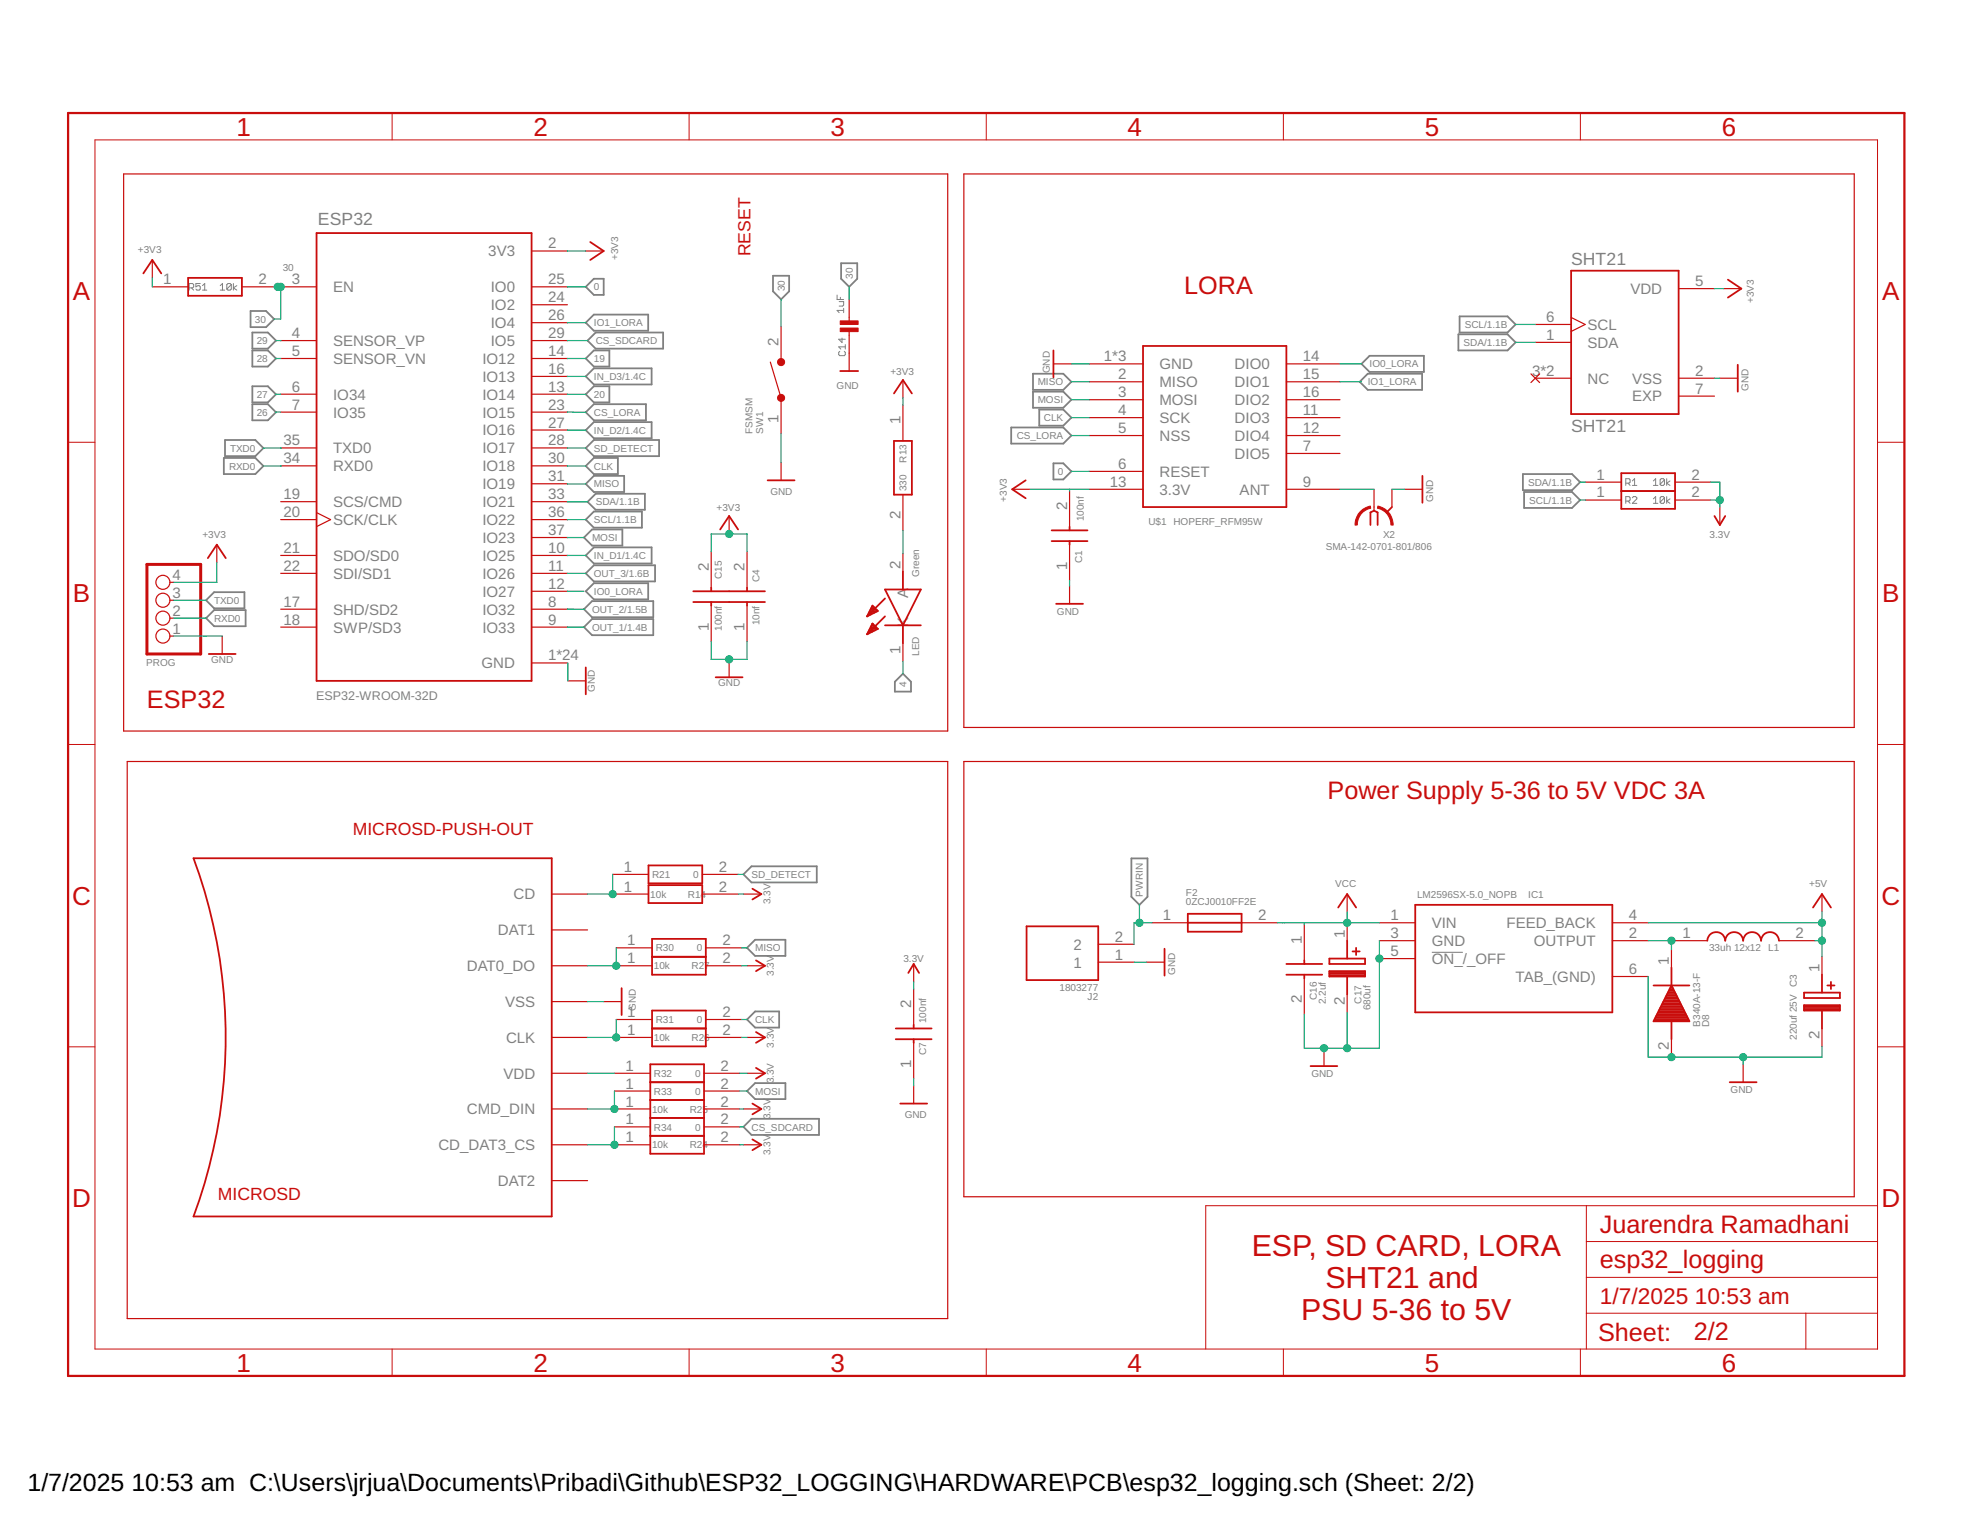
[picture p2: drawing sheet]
<svg xmlns="http://www.w3.org/2000/svg" width="279mm" height="216mm" viewBox="0 0 279 216" stroke-linecap="round" stroke-linejoin="round" font-family="sans-serif">
<g fill="none" stroke="#808080" stroke-width=".14">
<path d="M26.8 40.8h.5l.2-.1v-.4l-.2-.1h-.5v.9M27.1 40.8l.4 .3M28.4 40.2h-.6v.5l.3-.2h.1l.2 .2v.3l-.2 .1h-.3l-.1-.1M28.7 41.1h.6M28.7 40.5l.3-.3v.9M31.2 40.5l.3-.3v.9M31.2 41.1h.7M32.8 40.3v.7l-.2 .1h-.3l-.1-.1M32.8 40.3l-.2-.1h-.3l-.1 .1v.7M32.8 40.3l-.6 .7M33.1 40.2v.9M33.6 40.5l-.5 .3 .5 .3"/>
<path d="M118.7 41.8v.7h.9M119 42.8h.6v.4l-.2 .2h-.4M119 49.8l-.1 .2v.3l.1 .1h.7l.1-.1v-.3l-.1-.2M119.1 42.1v.4M119.4 47.9v.7l-.5-.5h.9M119.6 44h-.9l.3 .3M119.6 43.7v.6M119.8 48.9v.6M119.8 49.2h-.9l.3 .3M230.5 68.5h.4l.2-.2v-.3l-.2-.1h-.4v.9M230.5 71h.4l.2-.1v-.3l-.2-.2h-.4v1M230.8 68.5l.3 .3"/>
<path d="M230.8 71l.3 .4M231.4 68.8h.6M231.4 70.6l.1-.2h.4l.1 .2v.1l-.6 .7h.6M231.4 68.2l.3-.3v.9M234.4 68.2l.3-.3v.9M234.4 70.7l.3-.3v1M234.4 68.8h.6M234.4 71.4h.6M235.9 68v.6l-.1 .2h-.3l-.2-.2M235.9 68l-.1-.1h-.3l-.2 .1v.6M235.9 70.6l-.1-.2h-.3l-.2 .2v.6M235.9 70.6v.6l-.1 .2h-.3l-.2-.2"/>
<path d="M235.9 68l-.6 .6M235.9 70.6l-.6 .6M236.3 67.9v.9M236.3 70.4v1M236.7 68.2l-.4 .3 .4 .3M236.7 70.7l-.4 .3 .4 .4"/>
</g>
<path d="M203 135h4.4" fill="none" stroke="#808080" stroke-width=".15"/>
<g fill="none" stroke="#808080" stroke-width=".25">
<path d="M109.6 39.1h2.3v2.2l-1.2 1.1-1.1-1.1zM119.2 37.3h2.3v2.2l-1.1 1.2-1.2-1.2zM35.5 44.1h2.2l1.2 1.1-1.2 1.2h-2.2zM35.8 47.1h2.2l1.1 1.2-1.1 1.1h-2.2zM35.8 49.7h2.2l1.1 1.1-1.1 1.2h-2.2zM35.8 54.8h2.2l1.1 1.1-1.1 1.1h-2.2zM35.8 57.3h2.2l1.1 1.1-1.1 1.2h-2.2zM83 40.7l1.2-1.2h1.4v2.3h-1.4zM83 53.4l1.2-1.2h8.2v2.3h-8.2zM83 50.8l1.2-1.1h2.2v2.3h-2.2zM83 55.9l1.2-1.1h2.2v2.2h-2.2zM83 58.4l1.2-1.1h7.4v2.3h-7.4z"/>
<path d="M83 45.7l1.2-1.1h7.7v2.3h-7.7zM83.3 48.3l1.1-1.2h9.6v2.3h-9.6zM146.4 53h4.3l1.2 1.1-1.2 1.2h-4.3zM146.4 55.5h4.3l1.2 1.2-1.2 1.1h-4.3zM147.3 58.1h3.4l1.2 1.1-1.2 1.1h-3.4zM192.7 54.1l1.2-1.1h7.7v2.3h-7.7zM193 51.6l1.1-1.2h7.7v2.3h-7.7zM206.7 47.4h7l1.1 1.1-1.1 1.2h-7zM206.9 44.9h6.8l1.1 1.1-1.1 1.1h-6.8zM31.7 64.9h4.5l1.1 1.2-1.1 1.1h-4.5zM31.9 62.4h4.3l1.1 1.1-1.1 1.2h-4.3zM83 61l1.2-1.2h8.2v2.3h-8.2z"/>
<path d="M83 66.1l1.2-1.2h3.4v2.3h-3.4zM83 63.5l1.2-1.1h9.2v2.3h-9.2zM83 68.6l1.2-1.1h4.3v2.2h-4.3zM83.3 71.1l1.1-1.1h7v2.3h-7zM83.9 75.1h4.3v2.2h-4.3l-1.1-1.1zM84.2 77.6h8.2v2.3h-8.2l-1.2-1.2zM84.2 72.5h6.8v2.3h-6.8l-1.2-1.1zM143.3 60.6h7.4l1.2 1.1-1.2 1.2h-7.4zM149.3 65.7h1.4l1.2 1.1-1.2 1.2h-1.4zM215.9 67.2h6.9l1.2 1.1-1.2 1.2h-6.9zM216 69.7h6.8l1.2 1.2-1.2 1.1h-6.8zM30.4 86.5h4.4v2.3h-4.4l-1.2-1.2z"/>
<path d="M30.4 83.9h4.2v2.3h-4.2l-1.2-1.1zM83.9 85.2h8.7v2.3h-8.7l-1.1-1.1zM83.9 87.8h8.7v2.2h-8.7l-1.1-1.1zM84.2 80.1h8.7v2.3h-8.7l-1.2-1.1zM84.2 82.7h7.7v2.3h-7.7l-1.2-1.2zM128 95.5l1.1 1.1v1.4h-2.2v-1.4zM105.4 124l1.1-1.2h9.3v2.3h-9.3zM105.9 134.4l1.1-1.2h4.3v2.3h-4.3zM160.4 121.7h2.3v5.4l-1.2 1.2-1.1-1.2zM105.4 159.7l1.1-1.1h9.6v2.3h-9.6zM105.9 154.7l1.1-1.2h4.3v2.3h-4.3zM105.9 144.5l1.1-1.1h3.4v2.3h-3.4z"/>
</g>
<g fill="none" stroke="#c90d0c" stroke-width=".17">
<path d="M17.5 24.7h116.8v78.9h-116.8zM21.6 36.9v2.5M75.4 35.6h5M83 35.6h2.6M136.6 24.7h126.2v78.4h-126.2zM21.6 40.7h5.1M34.3 40.7h5.1M39.8 40.7h5.1M39.8 48.3h5.1M39.8 50.8h5.1M39.8 55.9h5.1M39.8 58.4h5.1"/>
<path d="M75.4 40.7h5M75.4 48.3h5M75.4 50.8h5M75.4 55.9h5M75.4 58.4h5M75.4 53.4h5M75.4 43.2h5M75.4 45.7h5M109.2 51.3l1.5 5.1v5.1M110.7 46.2v5.1M120.4 42.4v3.3M120.4 46.8v5.8"/>
<path d="M128 53.9v2.5M128 57.4v5.1M149.3 51.6h2.6M154.4 51.6h7.6M154.4 54.1h7.6M154.4 56.7h7.6M154.4 59.2h7.6M182.4 51.6h7.5M182.4 54.1h7.5M182.4 56.7h7.5M182.4 59.2h7.5M217 53l1.2 1.2"/>
<path d="M217.6 48.5h5.1M217.6 53.6h5.1M217.6 46h5.1M218.2 53l-1.2 1.2M222.7 45l2 1-2 1M238 53.6h5M238 40.9h5M238 56.2h5M243.8 53.6h2.5M244.3 40.9h2.5M30.7 77.2v2.6M39.8 78.7h5.1"/>
<path d="M39.8 63.5h5.1M39.8 66h5.1M39.8 71.1h5.1M39.8 73.7h5.1M44.9 72.7l2 1-2 1M75.4 78.7h5M75.4 61h5M75.4 63.5h5M75.4 66h5M75.4 68.6h5M75.4 71.1h5M75.4 73.7h5"/>
<path d="M75.4 76.2h5M100.8 78.2v5.1M103.4 73.2v2.5M105.9 78.2v5.1M110.7 65.6v2.5M128 70.1v5.1M128 78.5v2.5M143.5 69.4h2.5M151.6 69.6v5.1M151.6 77.2v5.1M154.4 61.7h7.6M154.4 66.8h7.6"/>
<path d="M154.4 69.4h7.6M182.4 61.7h7.5M182.4 64.3h7.5M182.4 69.4h7.5M194.8 69.4v3M197.3 69.4v2.5M199.1 69.4h2.5M224.7 68.3h5.1M224.7 70.9h5.1M237.4 68.3h5.1M237.4 70.9h5.1M243.8 71.9v2.5"/>
<path d="M24.1 90.2h.5M24.1 87.6h.5M24.1 85.1h.5M24.1 82.5h.5M31.5 90.2v2.5M39.8 88.9h5.1M39.8 86.4h5.1M39.8 81.3h5.1M75.4 94h5M75.4 88.9h5M75.4 86.4h5M75.4 81.3h5"/>
<path d="M75.4 83.8h5M80.5 96.5h2.5M100.8 85.9v5M103.4 93.5v2.5M105.9 85.9v5M128 91.2v2.5M151.6 83.1v2.5M18 107.9h116.3v79h-116.3zM136.6 107.9h126.2v61.8h-126.2zM78.2 136.9h5.1M78.2 131.8h5.1M78.2 126.7h5.1"/>
<path d="M86.8 126.7h5.1M86.8 124h5.1M87.4 136.9h5M87.4 134.4h5M99.5 126.7h5.1M99.5 124h5.1M100.1 136.9h5M100.1 134.4h5M105.4 126.7h2.5M105.9 136.9h2.5M129.5 136.7v2.5M155.7 136.4h5.1"/>
<path d="M155.7 133.9h5.1M162.5 136.4h2.6M163.3 130.8h5.1M176 130.8h5.1M184.9 131.1v5M184.9 138.7v5.1M191 126.7v2.6M191 130.8v2.5M195.5 133.3h5.1M195.5 130.8h5.1M195.5 135.9h5.1M228.6 133.3h5"/>
<path d="M228.6 130.8h5M228.6 138.4h5M236.9 133.3h5.1M236.9 134.6v2.6M252.2 133.3h5.1M258.3 126.7v2.6M258.3 135.6v2.6M78.2 157.2h5.1M78.2 142h5.1M78.2 152.1h5.1M78.2 147.1h5.1M85.6 142h2.5"/>
<path d="M87.1 157.2h5.1M87.1 152.1h5.1M87.1 154.7h5.1M87.1 159.7h5.1M87.4 147.1h5M87.4 144.5h5M99.8 157.2h5.1M99.8 152.1h5.1M99.8 154.7h5.1M99.8 159.7h5.1M100.1 147.1h5M100.1 144.5h5"/>
<path d="M105.4 157.2h2.5M105.9 152.1h2.5M105.9 147.1h2.5M129.5 140.2v5.1M129.5 147.8v5.1M129.5 153.9v2.5M187.7 148.6v2.5M191 141v2.5M236.9 147.3v2.6M247.1 150.9v2.5M258.3 145.8v2.5M78.2 167.4h5.1"/>
<path d="M78.2 162.3h5.1M87.1 162.3h5.1M99.8 162.3h5.1M105.4 162.3h2.5"/>
<circle cx="23.1" cy="90.2" r=".99"/>
<circle cx="23.1" cy="87.6" r=".99"/>
<circle cx="23.1" cy="82.6" r=".99"/>
<circle cx="23.1" cy="85.1" r=".99"/>
</g>
<g fill="none" stroke="#c90d0c" stroke-width=".25">
<path d="M20.3 38.8l1.3-1.9 1.3 1.9M26.7 39.4h7.6v2.5h-7.6zM44.9 33h30.5v63.5h-30.5zM83.7 34.3l1.9 1.3-1.9 1.3M222.7 38.4h15.3v20.3h-15.3zM244.9 39.6l1.9 1.3-1.9 1.3M119.1 52.6h2.5M126.7 55.8l1.3-1.9 1.3 1.9M149.3 49.7v3.8M162 49h20.4v22.9h-20.4zM246.3 51.7v3.8M29.5 79.1l1.2-1.9 1.3 1.9"/>
<path d="M102.1 75.1l1.3-1.9 1.2 1.9M108.8 68.1h3.8M126.7 62.5h2.6v7.6h-2.6zM145.4 68.1l-1.9 1.3 1.9 1.2M149.1 76.7h5.1M149.1 75.2h5.1M151.6 74.7v.5M151.6 76.7v.5M194.3 74.4v-1.8l.5-.2 .5 .2v1.8M197.3 71.9l-.7 .7M201.6 67.5v3.8M229.8 67.1h7.6v5h-7.6z"/>
<path d="M229.8 69.6h7.6M243 73.2l.8 1.2 .8-1.2M29.6 92.7h3.8M83 94.6v3.8M98.3 85.3h10.1M98.3 83.8h10.1M100.8 83.3v.5M100.8 85.3v.6M101.5 96h3.8M105.9 83.3v.5M105.9 85.3v.6M122.9 87.4h.1"/>
<path d="M123 89.8h.2M123 87.1h.4M123.1 89.6h.5M123.1 86.9h.8M123.2 89.3h.9M123.3 86.7h1M123.3 89.1h1.1M123.4 86.5h.9M123.4 88.9h.8M123.5 86.2h.6M123.5 88.7h.5M123.6 86h.2"/>
<path d="M123.6 88.5h.1M123.7 88.4l.7 .8-1.5 .7zM123.7 85.9l.7 .7-1.5 .8zM125.5 83.6h5l-2.5 5zM125.5 88.6h5M125.5 87.4l-2.6 2.5M125.5 84.8l-2.6 2.6M128 81v2.6M128 88.6v2.6M149.7 85.6h3.8M27.4 121.7h50.8v50.7h-50.8a72.9 72.9 0 0 0 0-50.7zM91.9 125.5h7.6v2.5h-7.6z"/>
<path d="M91.9 122.7h7.6v2.5h-7.6zM92.4 133.1h7.7v5.1h-7.7zM92.4 135.6h7.7M106.7 126l1.2 .7-1.2 .8M107.2 136.1l1.2 .8-1.2 .8M128.8 137.9l.7-1.2 .8 1.2M145.5 131.3h10.2v7.6h-10.2zM165.1 134.5v3.8M168.4 129.5h7.6v2.6h-7.6zM168.4 130.8h7.6M182.4 136.7h5M182.4 138.2h5"/>
<path d="M184.9 136.1v.6M184.9 138.2v.5M188.4 135.9h5.1v.8h-5.1zM188.4 137.7h5.1v.7h-5.1zM188.4 138.2h5.1M188.4 138h5.1M188.4 137.8h5.1M189.7 128.7l1.3-2 1.2 2M191 133.3v2.6M191 138.4v2.6M191.7 134.9h1M192.2 134.4v1"/>
<path d="M200.6 128.3h28v15.2h-28zM234.4 139.7h5.1M236.9 139.8h.1M236.9 137.2v2.5M236.9 139.7l2.6 5.1h-5.1zM242 133.3a1.27 1.27 0 0 1 1.3-1.2 1.27 1.27 0 0 1 1.3 1.2 1.27 1.27 0 0 1 1.2-1.2 1.27 1.27 0 0 1 1.3 1.2 1.27 1.27 0 0 1 1.3-1.2 1.27 1.27 0 0 1 1.2 1.2 1.27 1.27 0 0 1 1.3-1.2 1.27 1.27 0 0 1 1.3 1.2M257 128.7l1.3-2 1.2 2M258.3 138.2v2.5M259 139.7h1.1M259.5 139.2v1M88.1 140.1v3.8M92.2 153.4h7.6"/>
<path d="M92.2 150.9h7.6v12.7h-7.6zM92.2 155.9h7.6M92.2 158.5h7.6M92.4 143.3h7.7v5h-7.7zM92.4 145.8h7.7M106.7 156.4l1.2 .8-1.2 .8M107.2 151.4l1.2 .7-1.2 .8M107.2 146.3l1.2 .8-1.2 .7M127 145.8h5.1M127 147.3h5.1M127.6 156.4h3.8M129.5 145.3v.5"/>
<path d="M129.5 147.3v.5M185.8 151.1h3.8M234.4 144.7h5M234.6 144.5h4.7M234.7 144.2h4.5M234.8 144h4.3M234.9 143.8h4.1M235 143.6h3.9M235.1 143.3h3.7M235.2 143.1h3.5M235.3 142.9h3.2M235.5 142.7h2.9"/>
<path d="M235.6 142.5h2.7M235.7 142.2h2.5M235.8 142h2.3M235.9 141.8h2.1M236 141.6h1.9M236.1 141.4h1.7M236.2 141.1h1.5M236.3 140.9h1.3M236.5 140.7h.9M236.6 140.5h.7M236.7 140.2h.5M236.8 140h.3"/>
<path d="M236.9 144.8v2.5M245.2 153.4h3.8M255.7 140.7h5.1v.8h-5.1zM255.7 142.5h5.1v.8h-5.1zM255.7 143.1h5.1M255.7 142.9h5.1M255.7 142.7h5.1M258.3 143.3v2.5M92.2 161h7.6M106.7 161.5l1.2 .8-1.2 .7"/>
</g>
<g fill="#c90d0c" stroke="#c90d0c" stroke-width=".14">
<path d="M119.1 46.5h2.5v.5h-2.5z"/>
<path d="M119.1 45.5h2.5v.5h-2.5z"/>
</g>
<g fill="none" stroke="#c90d0c" stroke-width=".14">
<path d="M13.5 19.8h252.6v171.4h-252.6zM55.6 16v3.8M97.7 16v3.8M139.8 16v3.8M181.9 16v3.8M224 16v3.8M9.7 62.7h3.8M266.1 62.7h3.9M9.7 105.5h3.8M266.1 105.5h3.9M9.7 148.4h3.8M266.1 148.4h3.9"/>
<path d="M224.9 170.9v20.3M224.9 176h41.2M266.1 170.9h-95.2v20.3M55.6 191.2v3.9M97.7 191.2v3.9M139.8 191.2v3.9M181.9 191.2v3.9M224 191.2v3.9M224.9 186.2h41.2M224.9 181.1h41.2M256 186.2v5"/>
</g>
<path d="M9.7 16h260.3v179.1h-260.3z" fill="none" stroke="#c90d0c" stroke-width=".32"/>
<g fill="#c90d0c" stroke="#c90d0c" stroke-width=".14">
<path d="M192.8 72.5a2.89 2.89 0 0 1 1.4-.8l.1 .4a2.35 2.35 0 0 0-1.9 2.3h-.3a2.57 2.57 0 0 1 .7-1.9z" fill-rule="evenodd"/>
<path d="M195.3 71.7a2.69 2.69 0 0 1 2.2 2.7h-.3a2.35 2.35 0 0 0-1.9-2.3z" fill-rule="evenodd"/>
<circle cx="110.7" cy="51.3" r=".51"/>
<circle cx="110.7" cy="56.4" r=".5"/>
</g>
<path d="M20.8 80h7.6v12.7h-7.6z" fill="none" stroke="#c90d0c" stroke-width=".42"/>
<g fill="none" stroke="#0dab76" stroke-width=".17">
<path d="M21.6 39.4v1.3M83 35.6h-2.5M39.1 48.3h.7M39.1 55.9h.7M39.1 55.9h.1M39.8 50.8h-.7M39.8 58.4h-.7M39.8 40.7v4.5h-.9M39.9 40.7h-.5M80.4 55.9h.1M80.4 58.4h2.6M80.4 55.9h2.6"/>
<path d="M80.4 53.4h2.6M80.4 53.4h.1M80.4 45.7h2.6M80.4 45.7l.1 .1M83 40.7h-2.5M83 50.8h-2.5M83.3 48.3h-2.8M110.7 42.4v3.8M120.4 40.7v1.7M128 56.4v1M151.9 51.6h2.5M151.9 54.1h2.5"/>
<path d="M151.9 56.7h2.5M151.9 59.2h2.5M189.9 51.6h3.1M189.9 54.1h3.1M214.8 48.5h2.8M214.8 46h2.8M243 53.6h.8M243 40.9h1.3M30.7 79.8v2.7h-6.1M37.3 66.1h2.6M37.3 63.5h2.6M39.8 63.5h.1"/>
<path d="M39.8 66v.1M80.4 61h2.6M80.4 63.5h.1M80.4 66l2.6 .1M80.4 68.6h2.6M80.4 71.1h.1M80.4 78.7l2.7 .1M80.4 78.7l.1 .1M80.4 63.5h2.6M80.4 71.1h2.9M80.4 73.7h2.6M80.4 73.7h.1"/>
<path d="M82.8 76.2h-2.3M100.8 78.2v-2.5h5.1v2.5M110.7 61.5v4.1M128 75.2v3.3M146 69.4h8.4M151.6 69.4v.2M151.9 66.8h2.5M151.9 61.7h2.5M189.9 69.4h4.9M197.3 69.4h1.8M224 70.9h.7M224 68.3h.7"/>
<path d="M242.5 70.9h1.3M242.5 68.3h1.3v3.6M24.6 90.2h6.9M24.6 87.6h4.6M24.6 85.1h4.6M80.4 86.4h2.4M80.4 86.4h.1M80.4 88.9h2.4M80.4 88.9h.1M80.4 81.3h2.6M80.4 81.3h.1M80.5 94v2.5"/>
<path d="M82.8 83.8h-2.3M100.8 90.9v2.6h5.1v-2.6M128 93.7v1.8M151.6 82.3v.8M86.8 124v2.7h-3.5M87.4 134.4v2.5h-4.1M104.6 126.7h.8M104.6 124h.8M105.1 136.9h.8M105.1 134.4h.8M129.5 139.2v1M160.8 136.4h1.7"/>
<path d="M161.5 128.3v2.5M163.3 130.8h-2.5v3.1M181.1 130.8h14.4M184.9 130.8v.3M191 129.3v1.5M195.5 133.3v15.3h-10.6v-4.8M233.6 138.4v11.5h24.7v-1.6M233.6 133.3h3.3v1.3M233.6 130.8h24.7M257.3 133.3h1M258.3 129.3v6.3M83.3 142h2.3"/>
<path d="M83.3 152.1h3.8M87.1 154.7v2.5h-3.8M87.1 159.7v2.6h-3.8M87.4 144.5v2.6h-4.1M104.9 159.7h.5M104.9 152.1h1M104.9 157.2h.5M104.9 154.7h1M105.1 147.1h.8M105.1 144.5h.8M129.5 152.9v1M191 143.5v5.1"/>
<path d="M247.1 149.9v1M104.9 162.3h.5"/>
</g>
<g fill="#0dab76" stroke="#0dab76" stroke-width=".14">
<circle cx="103.4" cy="93.5" r=".51"/>
<circle cx="187.7" cy="148.6" r=".51"/>
<circle cx="195.5" cy="135.9" r=".51"/>
<circle cx="191" cy="148.6" r=".51"/>
<circle cx="236.9" cy="149.9" r=".51"/>
<circle cx="247.1" cy="149.9" r=".51"/>
<circle cx="39.4" cy="40.7" r=".51"/>
<circle cx="39.8" cy="40.7" r=".51"/>
<circle cx="103.4" cy="75.7" r=".51"/>
<circle cx="243.8" cy="70.9" r=".51"/>
<circle cx="236.9" cy="133.3" r=".51"/>
<circle cx="161.5" cy="130.8" r=".51"/>
<circle cx="191" cy="130.8" r=".51"/>
<circle cx="258.3" cy="133.3" r=".51"/>
<circle cx="258.3" cy="130.8" r=".51"/>
<circle cx="87.4" cy="136.9" r=".51"/>
<circle cx="87.4" cy="147.1" r=".51"/>
<circle cx="87.1" cy="157.2" r=".51"/>
<circle cx="87.1" cy="162.3" r=".51"/>
<circle cx="86.8" cy="126.7" r=".51"/>
</g>
<g font-size="4.3" fill="#c90d0c">
<text x="177.4" y="178">ESP, SD CARD, LORA</text>
<text x="187.9" y="182.6">SHT21 and</text>
<text x="184.4" y="187.2">PSU 5-36 to 5V</text>
</g>
<g font-size="3.7" fill="#c90d0c">
<text x="33.5" y="19.2">1</text>
<text x="75.6" y="19.2">2</text>
<text x="117.7" y="19.2">3</text>
<text x="159.8" y="19.2">4</text>
<text x="202" y="19.2">5</text>
<text x="244.1" y="19.2">6</text>
<text x="10.3" y="42.6">A</text>
<text x="266.8" y="42.6">A</text>
<text x="10.3" y="85.4">B</text>
<text x="266.8" y="85.4">B</text>
<text x="10.2" y="128.3">C</text>
<text x="266.7" y="128.3">C</text>
<text x="10.2" y="171.1">D</text>
<text x="266.7" y="171.1">D</text>
<text x="33.5" y="194.4">1</text>
<text x="75.6" y="194.4">2</text>
<text x="117.7" y="194.4">3</text>
<text x="159.8" y="194.4">4</text>
<text x="202" y="194.4">5</text>
<text x="244.1" y="194.4">6</text>
</g>
<g font-size="3.6" fill="#c90d0c">
<text x="167.9" y="41.7">LORA</text>
<text x="20.8" y="100.3">ESP32</text>
<text x="188.2" y="113.3">Power Supply 5-36 to 5V VDC 3A</text>
<text x="226.8" y="174.7">Juarendra Ramadhani</text>
<text x="226.8" y="179.8">esp32_logging</text>
<text x="226.5" y="190.1">Sheet:</text>
<text x="240.1" y="190">2/2</text>
</g>
<g font-size="3.5">
<text x="3.9" y="211.4">1/7/2025</text>
<text x="18.6" y="211.4">10:53 am C:\Users\jrjua\Documents\Pribadi\Github\ESP32_LOGGING\HARDWARE\PCB\esp32_logging.sch (Sheet: 2/2)</text>
</g>
<g font-size="3.2" fill="#c90d0c">
<text x="226.8" y="184.9">1/7/2025</text>
<text x="240.2" y="184.9">10:53 am</text>
</g>
<g font-size="2.5" fill="#808080">
<text x="45.1" y="31.9">ESP32</text>
<text x="222.7" y="37.6">SHT21</text>
<text x="222.7" y="61.2">SHT21</text>
</g>
<g font-size="2.5" fill="#c90d0c">
<text x="106.4" y="36.3" transform="rotate(-90 106.4 36.3)">RESET</text>
<text x="50" y="118.4">MICROSD-PUSH-OUT</text>
<text x="30.9" y="170.2">MICROSD</text>
</g>
<g font-size="2.1" fill="#808080">
<text x="77.7" y="35.2">2</text>
<text x="23.1" y="40.3">1</text>
<text x="36.6" y="40.3">2</text>
<text x="41.4" y="40.3">3</text>
<text x="47.2" y="41.4">EN</text>
<text x="69.2" y="36.3">3V3</text>
<text x="69.6" y="41.4">IO0</text>
<text x="77.7" y="40.3">25</text>
<text x="231.1" y="41.7">VDD</text>
<text x="240.3" y="40.6">5</text>
<text x="41.4" y="47.9">4</text>
<text x="69.6" y="44">IO2</text>
<text x="69.6" y="46.5">IO4</text>
<text x="77.7" y="42.8">24</text>
<text x="77.7" y="45.4">26</text>
<text x="77.7" y="47.9">29</text>
<text x="219.2" y="45.6">6</text>
<text x="225.1" y="46.8">SCL</text>
<text x="41.4" y="50.5">5</text>
<text x="47.2" y="49">SENSOR_VP</text>
<text x="47.2" y="51.6">SENSOR_VN</text>
<text x="68.4" y="51.6">IO12</text>
<text x="69.6" y="49">IO5</text>
<text x="77.7" y="50.5">14</text>
<text x="77.7" y="53">16</text>
<text x="110.4" y="49" transform="rotate(-90 110.4 49)">2</text>
<text x="156.5" y="51.2">1*3</text>
<text x="158.5" y="53.8">2</text>
<text x="164.4" y="52.3">GND</text>
<text x="175" y="52.3">DIO0</text>
<text x="184.7" y="51.2">14</text>
<text x="184.7" y="53.8">15</text>
<text x="217.2" y="53.3">3*2</text>
<text x="219.2" y="48.2">1</text>
<text x="225.1" y="49.3">SDA</text>
<text x="240.3" y="53.3">2</text>
<text x="41.4" y="55.5">6</text>
<text x="41.4" y="58.1">7</text>
<text x="47.2" y="56.7">IO34</text>
<text x="47.2" y="59.2">IO35</text>
<text x="68.4" y="56.7">IO14</text>
<text x="68.4" y="54.1">IO13</text>
<text x="68.4" y="59.2">IO15</text>
<text x="77.7" y="55.5">13</text>
<text x="77.7" y="58.1">23</text>
<text x="110.4" y="59.9" transform="rotate(-90 110.4 59.9)">1</text>
<text x="158.5" y="56.3">3</text>
<text x="158.5" y="58.8">4</text>
<text x="164.4" y="54.9">MISO</text>
<text x="164.4" y="57.4">MOSI</text>
<text x="164.4" y="60">SCK</text>
<text x="175" y="60">DIO3</text>
<text x="175" y="54.9">DIO1</text>
<text x="175" y="57.4">DIO2</text>
<text x="184.7" y="58.8">11</text>
<text x="184.7" y="56.3">16</text>
<text x="225.1" y="54.4">NC</text>
<text x="231.4" y="54.4">VSS</text>
<text x="231.4" y="56.9">EXP</text>
<text x="240.3" y="55.8">7</text>
<text x="40.2" y="65.7">34</text>
<text x="40.2" y="63.2">35</text>
<text x="47.2" y="64.3">TXD0</text>
<text x="68.4" y="61.7">IO16</text>
<text x="68.4" y="64.3">IO17</text>
<text x="77.7" y="60.6">27</text>
<text x="77.7" y="63.2">28</text>
<text x="77.7" y="65.7">30</text>
<text x="127.6" y="60.2" transform="rotate(-90 127.6 60.2)">1</text>
<text x="158.5" y="61.4">5</text>
<text x="164.4" y="62.5">NSS</text>
<text x="175" y="65">DIO5</text>
<text x="175" y="62.5">DIO4</text>
<text x="184.7" y="63.9">7</text>
<text x="184.7" y="61.4">12</text>
<text x="40.2" y="70.8">19</text>
<text x="47.2" y="66.8">RXD0</text>
<text x="47.2" y="71.9">SCS/CMD</text>
<text x="68.4" y="66.8">IO18</text>
<text x="68.4" y="69.3">IO19</text>
<text x="68.4" y="71.9">IO21</text>
<text x="77.7" y="68.2">31</text>
<text x="77.7" y="70.8">33</text>
<text x="157.3" y="69">13</text>
<text x="158.5" y="66.5">6</text>
<text x="164.4" y="67.6">RESET</text>
<text x="164.4" y="70.1">3.3V</text>
<text x="175.7" y="70.1">ANT</text>
<text x="184.7" y="69">9</text>
<text x="226.3" y="68">1</text>
<text x="226.3" y="70.5">1</text>
<text x="239.8" y="68">2</text>
<text x="239.8" y="70.5">2</text>
<text x="40.2" y="73.3">20</text>
<text x="47.2" y="74.4">SCK/CLK</text>
<text x="68.4" y="74.4">IO22</text>
<text x="68.4" y="77">IO23</text>
<text x="77.7" y="73.3">36</text>
<text x="77.7" y="75.8">37</text>
<text x="127.6" y="73.6" transform="rotate(-90 127.6 73.6)">2</text>
<text x="151.3" y="72.3" transform="rotate(-90 151.3 72.3)">2</text>
<text x="24.4" y="82.2">4</text>
<text x="40.2" y="78.4">21</text>
<text x="40.2" y="80.9">22</text>
<text x="47.2" y="79.5">SDO/SD0</text>
<text x="47.2" y="82">SDI/SD1</text>
<text x="68.4" y="79.5">IO25</text>
<text x="68.4" y="82">IO26</text>
<text x="77.7" y="78.4">10</text>
<text x="77.7" y="80.9">11</text>
<text x="77.7" y="83.5">12</text>
<text x="100.5" y="81" transform="rotate(-90 100.5 81)">2</text>
<text x="105.5" y="81" transform="rotate(-90 105.5 81)">2</text>
<text x="127.6" y="80.7" transform="rotate(-90 127.6 80.7)">2</text>
<text x="151.3" y="80.7" transform="rotate(-90 151.3 80.7)">1</text>
<text x="24.4" y="89.8">1</text>
<text x="24.4" y="87.3">2</text>
<text x="24.4" y="84.7">3</text>
<text x="40.2" y="86">17</text>
<text x="40.2" y="88.5">18</text>
<text x="47.2" y="87.1">SHD/SD2</text>
<text x="47.2" y="89.7">SWP/SD3</text>
<text x="68.4" y="89.7">IO33</text>
<text x="68.4" y="87.1">IO32</text>
<text x="68.4" y="84.6">IO27</text>
<text x="77.7" y="88.5">9</text>
<text x="77.7" y="86">8</text>
<text x="100.5" y="89.4" transform="rotate(-90 100.5 89.4)">1</text>
<text x="105.5" y="89.4" transform="rotate(-90 105.5 89.4)">1</text>
<text x="128.8" y="88.9" transform="rotate(-90 128.8 88.9)">K</text>
<text x="128.8" y="84.8" transform="rotate(-90 128.8 84.8)">A</text>
<text x="68.2" y="94.7">GND</text>
<text x="77.7" y="93.6">1*24</text>
<text x="127.6" y="92.7" transform="rotate(-90 127.6 92.7)">1</text>
<text x="88.4" y="123.6">1</text>
<text x="101.9" y="123.6">2</text>
<text x="72.8" y="127.5">CD</text>
<text x="88.4" y="126.4">1</text>
<text x="101.9" y="126.4">2</text>
<text x="164.9" y="130.4">1</text>
<text x="178.3" y="130.4">2</text>
<text x="197.1" y="130.4">1</text>
<text x="203" y="131.6">VIN</text>
<text x="213.5" y="131.6">FEED_BACK</text>
<text x="230.9" y="130.4">4</text>
<text x="66.2" y="137.7">DAT0_DO</text>
<text x="70.6" y="132.6">DAT1</text>
<text x="88.9" y="136.5">1</text>
<text x="88.9" y="134">1</text>
<text x="102.4" y="136.5">2</text>
<text x="102.4" y="134">2</text>
<text x="152.2" y="137.2">1</text>
<text x="152.2" y="134.6">2</text>
<text x="158" y="136">1</text>
<text x="158" y="133.5">2</text>
<text x="184.5" y="133.8" transform="rotate(-90 184.5 133.8)">1</text>
<text x="190.6" y="133" transform="rotate(-90 190.6 133)">1</text>
<text x="197.1" y="133">3</text>
<text x="197.1" y="135.5">5</text>
<text x="203" y="134.1">GND</text>
<text x="203" y="136.6">ON_/_OFF</text>
<text x="217.4" y="134.1">OUTPUT</text>
<text x="230.9" y="133">2</text>
<text x="236.6" y="136.8" transform="rotate(-90 236.6 136.8)">1</text>
<text x="238.5" y="133">1</text>
<text x="254.5" y="133">2</text>
<text x="257.9" y="137.8" transform="rotate(-90 257.9 137.8)">1</text>
<text x="71.6" y="142.7">VSS</text>
<text x="129.2" y="142.9" transform="rotate(-90 129.2 142.9)">2</text>
<text x="184.5" y="142.2" transform="rotate(-90 184.5 142.2)">2</text>
<text x="190.6" y="142.5" transform="rotate(-90 190.6 142.5)">2</text>
<text x="214.8" y="139.2">TAB_(GND)</text>
<text x="230.9" y="138.1">6</text>
<text x="71.7" y="147.8">CLK</text>
<text x="88.9" y="146.7">1</text>
<text x="88.9" y="144.2">1</text>
<text x="102.4" y="146.7">2</text>
<text x="102.4" y="144.2">2</text>
<text x="236.6" y="148.9" transform="rotate(-90 236.6 148.9)">2</text>
<text x="257.9" y="147.3" transform="rotate(-90 257.9 147.3)">2</text>
<text x="71.4" y="152.9">VDD</text>
<text x="88.7" y="151.8">1</text>
<text x="88.7" y="154.3">1</text>
<text x="102.1" y="151.8">2</text>
<text x="102.1" y="154.3">2</text>
<text x="129.2" y="151.3" transform="rotate(-90 129.2 151.3)">1</text>
<text x="66.2" y="158">CMD_DIN</text>
<text x="88.7" y="161.9">1</text>
<text x="88.7" y="156.9">1</text>
<text x="88.7" y="159.4">1</text>
<text x="102.1" y="161.9">2</text>
<text x="102.1" y="156.9">2</text>
<text x="102.1" y="159.4">2</text>
<text x="62.1" y="163.1">CD_DAT3_CS</text>
<text x="70.6" y="168.1">DAT2</text>
</g>
<text font-size="1.8" fill="#808080" x="44.8" y="99.2">ESP32-WROOM-32D</text>
<g font-size="1.4" fill="#808080">
<text x="19.6" y="35.8">+3V3</text>
<text x="40.1" y="38.4">30</text>
<text x="84.2" y="41.2">0</text>
<text x="87.6" y="36.9" transform="rotate(-90 87.6 36.9)">+3V3</text>
<text x="111.2" y="41.3" transform="rotate(-90 111.2 41.3)">30</text>
<text x="120.9" y="39.5" transform="rotate(-90 120.9 39.5)">30</text>
<text x="36.1" y="45.7">30</text>
<text x="84.2" y="46.2">IO1_LORA</text>
<text x="207.6" y="46.5">SCL/1.1B</text>
<text x="248.6" y="43" transform="rotate(-90 248.6 43)">+3V3</text>
<text x="36.4" y="48.8">29</text>
<text x="36.4" y="51.3">28</text>
<text x="84.2" y="51.3">19</text>
<text x="84.2" y="53.9">IN_D3/1.4C</text>
<text x="84.4" y="48.8">CS_SDCARD</text>
<text x="126.2" y="53.1">+3V3</text>
<text x="148.8" y="52.9" transform="rotate(-90 148.8 52.9)">GND</text>
<text x="194.2" y="52.1">IO0_LORA</text>
<text x="207.5" y="49">SDA/1.1B</text>
<text x="36.4" y="56.4">27</text>
<text x="36.4" y="58.9">26</text>
<text x="84.2" y="56.4">20</text>
<text x="84.2" y="58.9">CS_LORA</text>
<text x="118.6" y="55.1">GND</text>
<text x="147.1" y="54.6">MISO</text>
<text x="147.1" y="57.2">MOSI</text>
<text x="148" y="59.7">CLK</text>
<text x="193.9" y="54.6">IO1_LORA</text>
<text x="247.9" y="55.4" transform="rotate(-90 247.9 55.4)">GND</text>
<text x="32.6" y="64">TXD0</text>
<text x="84.2" y="61.5">IN_D2/1.4C</text>
<text x="84.2" y="64">SD_DETECT</text>
<text x="106.7" y="61.5" transform="rotate(-90 106.7 61.5)">FSMSM</text>
<text x="108.2" y="61.5" transform="rotate(-90 108.2 61.5)">SW1</text>
<text x="128.5" y="65.6" transform="rotate(-90 128.5 65.6)">R13</text>
<text x="144.1" y="62.2">CS_LORA</text>
<text x="32.5" y="66.6">RXD0</text>
<text x="84.2" y="69.1">MISO</text>
<text x="84.2" y="66.6">CLK</text>
<text x="84.4" y="71.6">SDA/1.1B</text>
<text x="109.2" y="70.1">GND</text>
<text x="128.5" y="69.7" transform="rotate(-90 128.5 69.7)">330</text>
<text x="142.7" y="71.1" transform="rotate(-90 142.7 71.1)">+3V3</text>
<text x="149.9" y="67.3">0</text>
<text x="203.2" y="71.1" transform="rotate(-90 203.2 71.1)">GND</text>
<text x="216.6" y="68.8">SDA/1.1B</text>
<text x="216.8" y="71.4">SCL/1.1B</text>
<text x="28.7" y="76.2">+3V3</text>
<text x="83.9" y="76.7">MOSI</text>
<text x="84.2" y="74.2">SCL/1.1B</text>
<text x="101.6" y="72.4">+3V3</text>
<text x="153.6" y="73.9" transform="rotate(-90 153.6 73.9)">100nf</text>
<text x="162.8" y="74.4">U$1 HOPERF_RFM95W</text>
<text x="187.9" y="78">SMA-142-0701-801/806</text>
<text x="196.1" y="76.2">X2</text>
<text x="242.3" y="76.2">3.3V</text>
<text x="84.2" y="79.3">IN_D1/1.4C</text>
<text x="84.2" y="81.8">OUT_3/1.6B</text>
<text x="102.3" y="82" transform="rotate(-90 102.3 82)">C15</text>
<text x="107.7" y="82.6" transform="rotate(-90 107.7 82.6)">C4</text>
<text x="130.3" y="81.8" transform="rotate(-90 130.3 81.8)">Green</text>
<text x="153.4" y="79.8" transform="rotate(-90 153.4 79.8)">C1</text>
<text x="30.3" y="88.1">RXD0</text>
<text x="30.3" y="85.6">TXD0</text>
<text x="83.9" y="86.9">OUT_2/1.5B</text>
<text x="83.9" y="89.4">OUT_1/1.4B</text>
<text x="84.2" y="84.3">IO0_LORA</text>
<text x="102.3" y="89.4" transform="rotate(-90 102.3 89.4)">100nf</text>
<text x="107.7" y="88.7" transform="rotate(-90 107.7 88.7)">10nf</text>
<text x="149.8" y="87.1">GND</text>
<text x="20.7" y="94.4">PROG</text>
<text x="29.9" y="94">GND</text>
<text x="130.3" y="93" transform="rotate(-90 130.3 93)">LED</text>
<text x="84.3" y="98.1" transform="rotate(-90 84.3 98.1)">GND</text>
<text x="101.8" y="97.3">GND</text>
<text x="128.5" y="97.4" transform="rotate(-90 128.5 97.4)">4</text>
<text x="92.4" y="124.5">R21</text>
<text x="98.3" y="124.5">0</text>
<text x="106.5" y="124.5">SD_DETECT</text>
<text x="189.3" y="125.7">VCC</text>
<text x="256.5" y="125.7">+5V</text>
<text x="92.2" y="127.3">10k</text>
<text x="97.5" y="127.3">R14</text>
<text x="109.2" y="128.2" transform="rotate(-90 109.2 128.2)">3.3V</text>
<text x="162" y="127.1" transform="rotate(-90 162 127.1)">PWRIN</text>
<text x="168.1" y="128.3">0ZCJ0010FF2E</text>
<text x="168.1" y="127">F2</text>
<text x="200.9" y="127.3">LM2596SX-5.0_NOPB</text>
<text x="216.6" y="127.3">IC1</text>
<text x="92.7" y="137.4">10k</text>
<text x="92.9" y="134.9">R30</text>
<text x="98" y="137.4">R27</text>
<text x="98.8" y="134.9">0</text>
<text x="107" y="134.9">MISO</text>
<text x="128.1" y="136.4">3.3V</text>
<text x="242.3" y="134.9">33uh 12x12</text>
<text x="250.7" y="134.9">L1</text>
<text x="90.2" y="143.2" transform="rotate(-90 90.2 143.2)">GND</text>
<text x="109.7" y="138.4" transform="rotate(-90 109.7 138.4)">3.3V</text>
<text x="150.2" y="140.5">1803277</text>
<text x="154.2" y="141.7">J2</text>
<text x="166.6" y="138.2" transform="rotate(-90 166.6 138.2)">GND</text>
<text x="186.7" y="141.8" transform="rotate(-90 186.7 141.8)">C16</text>
<text x="187.9" y="142.3" transform="rotate(-90 187.9 142.3)">2.2uf</text>
<text x="193" y="142.3" transform="rotate(-90 193 142.3)">C17</text>
<text x="194.3" y="143.2" transform="rotate(-90 194.3 143.2)">680uf</text>
<text x="254.7" y="140" transform="rotate(-90 254.7 140)">C3</text>
<text x="92.7" y="147.6">10k</text>
<text x="92.9" y="145">R31</text>
<text x="98" y="147.6">R26</text>
<text x="98.8" y="145">0</text>
<text x="107" y="145">CLK</text>
<text x="109.7" y="148.5" transform="rotate(-90 109.7 148.5)">3.3V</text>
<text x="131.3" y="149.6" transform="rotate(-90 131.3 149.6)">C7</text>
<text x="131.3" y="145" transform="rotate(-90 131.3 145)">100nf</text>
<text x="241" y="145.5" transform="rotate(-90 241 145.5)">B340A-13-F</text>
<text x="242.3" y="145.6" transform="rotate(-90 242.3 145.6)">D8</text>
<text x="254.7" y="147.4" transform="rotate(-90 254.7 147.4)">220uf 25V</text>
<text x="92.7" y="152.6">R32</text>
<text x="92.7" y="155.2">R33</text>
<text x="98.5" y="152.6">0</text>
<text x="98.5" y="155.2">0</text>
<text x="107" y="155.2">MOSI</text>
<text x="109.7" y="153.6" transform="rotate(-90 109.7 153.6)">3.3V</text>
<text x="185.9" y="152.6">GND</text>
<text x="245.3" y="154.9">GND</text>
<text x="92.4" y="157.7">10k</text>
<text x="92.7" y="160.3">R34</text>
<text x="97.8" y="157.7">R25</text>
<text x="98.5" y="160.3">0</text>
<text x="106.5" y="160.3">CS_SDCARD</text>
<text x="109.2" y="158.7" transform="rotate(-90 109.2 158.7)">3.3V</text>
<text x="128.2" y="158.5">GND</text>
<text x="92.4" y="162.8">10k</text>
<text x="97.8" y="162.8">R24</text>
<text x="109.2" y="163.8" transform="rotate(-90 109.2 163.8)">3.3V</text>
</g>
</svg>
